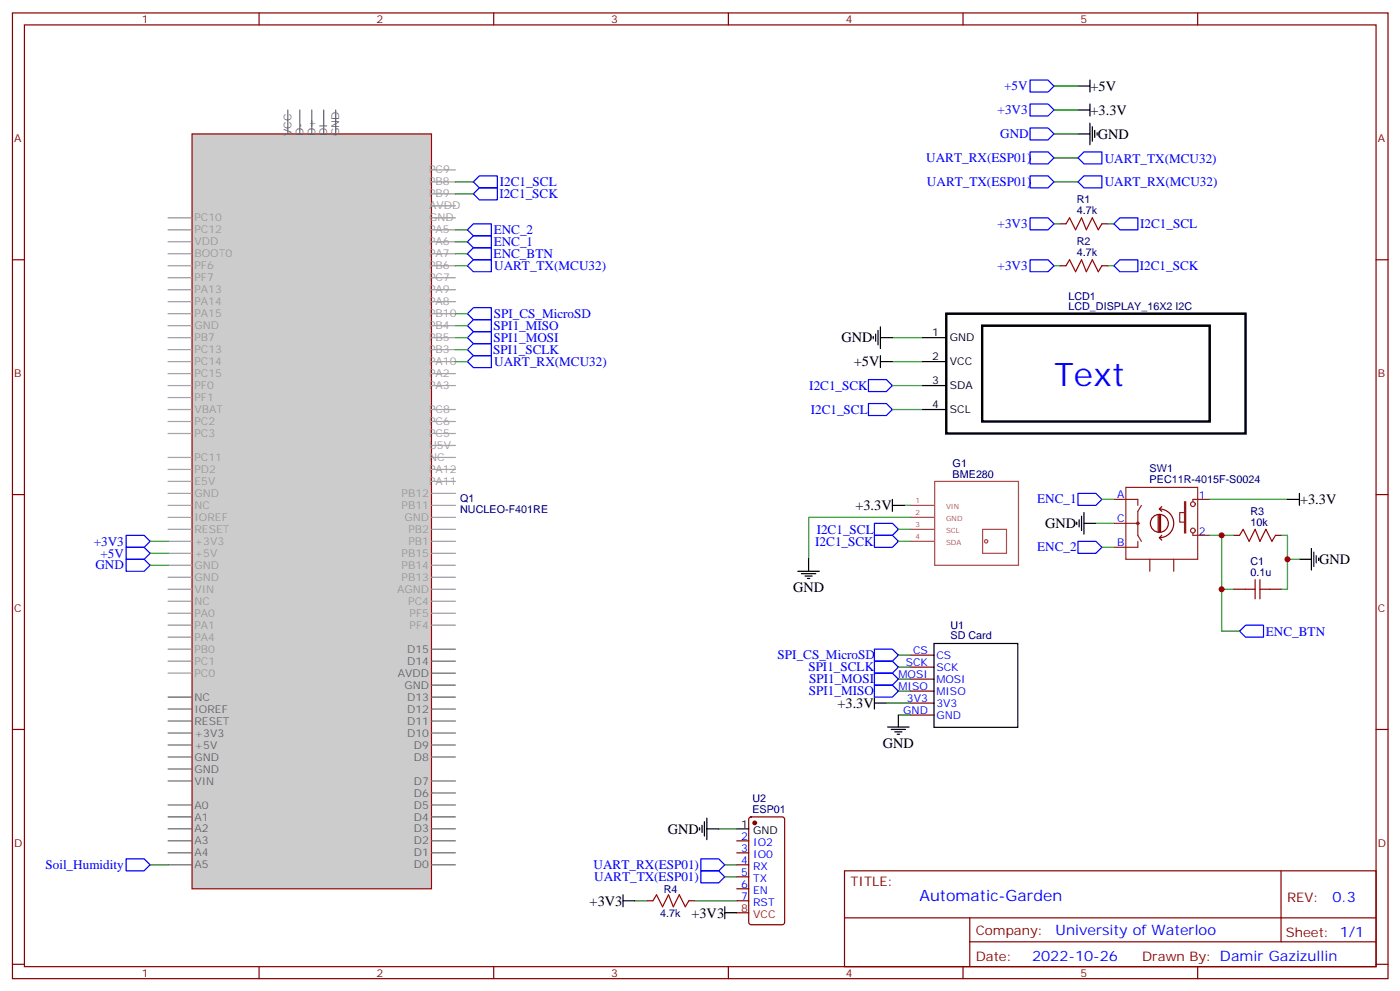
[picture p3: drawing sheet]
<svg xmlns="http://www.w3.org/2000/svg" width="413mm" height="292mm" viewBox="0 0 413 292" stroke-linecap="round" stroke-linejoin="round" font-family="sans-serif">
<g fill="none" stroke="#870000" stroke-width=".35">
<path d="M3.7 3.8h405.3v284.3h-405.3zM7.2 7.3h398.3v277.3h-398.3zM76.3 3.8v3.5M145.5 3.8v3.5M214.6 3.8v3.5M283.8 3.8v3.5M352.9 3.8v3.5M3.7 76.5h3.5M405.5 76.5h3.5M3.7 145.6h3.5M405.5 145.6h3.5M3.7 214.8h3.5"/>
<path d="M405.5 214.8h3.5M248.8 256.4h156.7v28.2h-156.7zM377.5 256.4v20.9M248.9 270.2h156.5M285.8 277.3h119.6M285.8 270.2v14.2M3.7 283.9h3.5M76.3 284.6v3.5M145.5 284.6v3.5M214.6 284.6v3.5M283.8 284.6v3.5M352.9 284.6v3.5"/>
<path d="M405.5 283.9h3.5"/>
</g>
<path d="M56.6 39.4h70.5v222.3h-70.5z" fill="#ccc" stroke="#900" stroke-width=".35"/>
<g fill="none" stroke="#999" stroke-width=".35">
<path d="M127.1 50h7.1M127.1 53.6h7.1M127.1 57.1h7.1M49.5 64.1h7.1M49.5 67.7h7.1M49.5 71.2h7.1M49.5 74.7h7.1M49.5 78.2h7.1M127.1 60.6h7.1M127.1 64.1h7.1M127.1 67.7h7.1M127.1 71.2h7.1"/>
<path d="M127.1 74.7h7.1M127.1 78.2h7.1M49.5 81.8h7.1M49.5 85.3h7.1M49.5 88.8h7.1M49.5 92.4h7.1M49.5 95.9h7.1M49.5 99.4h7.1M127.1 81.8h7.1M127.1 85.3h7.1M127.1 88.8h7.1M127.1 92.4h7.1"/>
<path d="M127.1 95.9h7.1M127.1 99.4h7.1M49.5 102.9h7.1M49.5 106.5h7.1M49.5 110h7.1M49.5 113.5h7.1M49.5 117.1h7.1M127.1 102.9h7.1M127.1 106.5h7.1M127.1 110h7.1M127.1 113.5h7.1M49.5 120.6h7.1"/>
<path d="M49.5 124.1h7.1M49.5 127.6h7.1M49.5 134.7h7.1M49.5 138.2h7.1M127.1 120.6h7.1M127.1 124.1h7.1M127.1 127.6h7.1M127.1 131.2h7.1M127.1 134.7h7.1M127.1 138.2h7.1M49.5 141.7h7.1M49.5 145.3h7.1"/>
<path d="M49.5 148.8h7.1M49.5 152.3h7.1M49.5 155.9h7.1M49.5 159.4h7.1M127.1 141.7h7.1M127.1 145.3h7.1M127.1 148.8h7.1M127.1 152.3h7.1M127.1 155.9h7.1M127.1 159.4h7.1M49.5 162.9h7.1M49.5 166.4h7.1"/>
<path d="M49.5 170h7.1M49.5 173.5h7.1M49.5 177h7.1M127.1 162.9h7.1M127.1 166.4h7.1M127.1 170h7.1M127.1 173.5h7.1M127.1 177h7.1M49.5 180.6h7.1M49.5 184.1h7.1M49.5 198.2h7.1M49.5 194.7h7.1"/>
<path d="M49.5 191.1h7.1M49.5 187.6h7.1M127.1 180.6h7.1M127.1 184.1h7.1"/>
</g>
<g fill="none" stroke="#666" stroke-width=".35">
<path d="M84.8 32.4v7M88.3 32.4v7M91.9 32.4v7M95.4 32.4v7M98.9 32.4v7M127.1 191.1h7.1M127.1 194.7h7.1M127.1 198.2h7.1M49.5 205.2h7.1M49.5 208.8h7.1M49.5 212.3h7.1M49.5 215.8h7.1"/>
<path d="M49.5 219.4h7.1M127.1 201.7h7.1M127.1 205.2h7.1M127.1 208.8h7.1M127.1 212.3h7.1M127.1 215.8h7.1M127.1 219.4h7.1M49.5 222.9h7.1M49.5 229.9h7.1M49.5 237h7.1M49.5 226.4h7.1M127.1 222.9h7.1"/>
<path d="M127.1 229.9h7.1M127.1 233.5h7.1M127.1 237h7.1M49.5 240.5h7.1M49.5 244.1h7.1M49.5 247.6h7.1M49.5 251.1h7.1M49.5 254.6h7.1M127.1 240.5h7.1M127.1 244.1h7.1M127.1 247.6h7.1M127.1 251.1h7.1"/>
<path d="M127.1 254.6h7.1"/>
</g>
<g fill="none" stroke="#00f" stroke-width=".35">
<path d="M303.5 37.7h5.3l1.8 1.7-1.8 1.8h-5.3zM303.5 30.6h5.3l1.8 1.8-1.8 1.7h-5.3zM303.5 23.6h5.3l1.8 1.7-1.8 1.8h-5.3zM139.5 53.6l1.8-1.8h5.2v3.5h-5.2zM139.5 57.1l1.8-1.8h5.2v3.5h-5.2zM303.5 44.7h5.3l1.8 1.8-1.8 1.8h-5.3zM303.5 51.8h5.3l1.8 1.8-1.8 1.7h-5.3zM317.6 46.5l1.8-1.8h5.3v3.6h-5.3zM317.6 53.6l1.8-1.8h5.3v3.5h-5.3zM137.7 78.2l1.8-1.7h5.3v3.5h-5.3zM137.7 67.7l1.8-1.8h5.3v3.5h-5.3zM137.7 71.2l1.8-1.8h5.3v3.6h-5.3z"/>
<path d="M137.7 74.7l1.8-1.7h5.3v3.5h-5.3zM303.5 64.1h5.3l1.8 1.8-1.8 1.8h-5.3zM303.5 76.5h5.3l1.8 1.7-1.8 1.8h-5.3zM328.2 65.9l1.8-1.8h5.3v3.6h-5.3zM330 76.5h5.3v3.5h-5.3l-1.8-1.8zM137.7 99.4l1.8-1.8h5.3v3.6h-5.3zM137.7 95.9l1.8-1.8h5.3v3.5h-5.3zM139.5 90.6h5.3v3.5h-5.3l-1.8-1.7zM137.7 102.9l1.8-1.7h5.3v3.5h-5.3zM137.7 106.5l1.8-1.8h5.3v3.5h-5.3zM255.9 118.8h5.3l1.8 1.8-1.8 1.7h-5.3zM255.9 111.8h5.3l1.8 1.7-1.8 1.8h-5.3z"/>
<path d="M37.2 157.6h5.3l1.7 1.8-1.7 1.7h-5.3zM257.7 157.6h5.3l1.7 1.8-1.7 1.7h-5.3zM257.7 154.1h5.3l1.7 1.8-1.7 1.7h-5.3zM317.6 159.4h5.3l1.8 1.7-1.8 1.8h-5.3zM317.6 145.3h5.3l1.8 1.7-1.8 1.8h-5.3zM37.2 164.7h5.3l1.7 1.7-1.7 1.8h-5.3zM37.2 161.1h5.3l1.7 1.8-1.7 1.8h-5.3zM257.7 191.1h5.3l1.7 1.8-1.7 1.8h-5.3zM257.7 198.2h5.3l1.7 1.8-1.7 1.7h-5.3zM257.7 194.7h5.3l1.7 1.7-1.7 1.8h-5.3zM365.3 185.8l1.7-1.7h5.3v3.5h-5.3zM257.7 201.7h5.3l1.7 1.8-1.7 1.7h-5.3z"/>
<path d="M37.2 252.9h5.3l1.7 1.7-1.7 1.8h-5.3zM206.5 256.4h5.3l1.8 1.8-1.8 1.7h-5.3zM206.5 252.9h5.3l1.8 1.7-1.8 1.8h-5.3z"/>
</g>
<g fill="none" stroke="#008700" stroke-width=".35">
<path d="M310.6 39.4h7M310.6 25.3h7M310.6 32.4h7M134.2 53.6h5.3M134.2 57.1h5.3M310.6 53.6h7M310.6 46.5h7M134.2 78.2h3.5M134.2 67.7h3.5M134.2 71.2h3.5M134.2 74.7h3.5M310.6 78.2h1.7"/>
<path d="M310.6 65.9h1.7M326.5 78.2h1.7M326.5 65.9h1.7M134.2 99.4h3.5M134.2 95.9h3.5M134.2 92.4h3.5M263 99.4h8.8M134.2 106.5h3.5M134.2 102.9h3.5M263 106.5h8.8M263 113.5h8.8M263 120.6h8.8"/>
<path d="M44.2 159.4h5.3M264.7 159.4h3.6M264.7 155.9h3.6M266.5 148.8h1.8M268.3 152.3h-30v12.4M322.9 154.1h5.3M324.7 147h3.5M356.4 157.6h3.6v28.2h5.3M356.4 147h23M360 157.6h3.5M377.6 157.6h1.8v15.9h-1.8M44.2 162.9h5.3"/>
<path d="M44.2 166.4h5.3M324.7 161.1h3.5M360 173.5h3.5M379.4 164.7h3.5M264.7 200h3.6M264.7 196.4h3.6M264.7 192.9h3.6M261.2 207h7.1M264.7 210.5h3.6M264.7 203.5h3.6M44.2 254.6h5.3M211.8 244.1h5.3"/>
<path d="M213.6 254.6h3.5M213.6 258.2h3.5M187.1 265.2h3.5M204.8 265.2h12.3"/>
</g>
<g fill="none" stroke="#000" stroke-width=".35">
<path d="M317.6 39.4h3.6M317.6 32.4h3.6M317.6 25.3h3.6M321.2 23.6v3.5M321.2 30.6v3.5M321.2 36.3v6.3M321.9 37.3v4.3M322.6 38.4v2.1M323.3 39.1v.7M257.3 99.1v.7M258 98.4v2.1M258.7 97.3v4.2"/>
<path d="M259.4 99.4h3.6M259.4 96.2v6.4M271.8 99.4h7M259.4 106.5h3.6M259.4 104.7v3.5M271.8 106.5h7M271.8 113.5h7M271.8 120.6h7M263 148.8h3.5M263 147v3.6M317.3 153.7v.7M318 153v2.2"/>
<path d="M318.7 152v4.2M319.4 154.1h3.5M319.4 150.9v6.4M379.4 147h3.5M382.9 145.3v3.5M235.1 168.2h6.3M236.1 168.9h4.3M237.2 169.6h2.1M237.9 170.3h.7M238.3 164.7v3.5M382.9 164.7h3.5M386.4 161.5v6.4"/>
<path d="M387.1 162.6v4.2M387.8 163.6v2.1M388.5 164.3v.7M275.2 189.5h24.7v24.7h-24.7zM257.7 207h3.5M257.7 205.2v3.6M261.5 214.1h6.4M262.6 214.8h4.2M263.7 215.5h2.1M264.4 216.2h.7M264.7 210.5v3.6M206.2 243.7v.7"/>
<path d="M206.9 243v2.1M207.6 241.9v4.3M208.3 244.1h3.5M208.3 240.9v6.3M217.1 244.1h3.5M183.6 265.2h3.5M183.6 263.5v3.5M213.6 268.7h3.5M213.6 267v3.5"/>
</g>
<g fill="none" stroke="#870000" stroke-width=".35">
<path d="M312.3 65.9h1.8M312.3 78.2h1.8M324.7 65.9h1.8M324.7 78.2h1.8M363.5 157.6h1.8M375.8 157.6h1.8M363.5 173.5h3.5M374.1 173.5h3.5M268.3 192.9h7M268.3 196.4h7M268.3 200h7M268.3 203.5h7"/>
<path d="M268.3 207h7M268.3 210.5h7M217.1 247.6h3.5M217.1 251.1h3.5M217.1 254.6h3.5M217.1 258.2h3.5M220.9 240.7l.4-.2h9.2l.7 .5v30.6l-.5 .6-9.4 .1-.6-.5-.1-30.6zM190.6 265.2h1.8M203 265.2h1.8M217.1 261.7h3.5M217.1 265.2h3.5"/>
</g>
<circle cx="222.4" cy="242.3" r=".53" fill="#870000" stroke="#870000" stroke-width=".35"/>
<path d="M217.1 268.7h3.5" fill="none" stroke="#f00" stroke-width=".35"/>
<path d="M314.1 65.9l1.1-1.8 1.7 3.6 1.8-3.6 1.4 3.6 1.8-3.6 1.7 3.6 1.1-1.8M314.1 78.2l1.1-1.7 1.7 3.5 1.8-3.5 1.4 3.5 1.8-3.5 1.7 3.5 1.1-1.8M365.3 157.6l1-1.7 1.8 3.5 1.8-3.5 1.4 3.5 1.7-3.5 1.8 3.5 1-1.8M367 173.5h2.9M369.9 170.7v5.6M371.3 173.5h2.8M371.3 170.7v5.6M192.4 265.2l1.1-1.7 1.7 3.5 1.8-3.5 1.4 3.5 1.8-3.5 1.7 3.5 1.1-1.8" fill="none" stroke="#a10000" stroke-width=".35"/>
<path d="M278.8 92.4h88.2v35.2h-88.2zM289.4 95.9h67v28.2h-67z" fill="none" stroke="#000" stroke-width=".71"/>
<path d="M268.3 148.8h6.9M268.3 152.3h6.9M268.3 155.9h6.9M268.3 159.4h6.9M275.4 141.7h24.7v24.7h-24.7zM289.5 155.9h7.1v7h-7.1zM291.1 159.4a.5 .5 0 0 0-.7-.5 .5 .5 0 0 0-.2 .8 .5 .5 0 0 0 .9-.1" fill="none" stroke="#a64a4a" stroke-width=".35"/>
<g fill="none" stroke="#8c2424" stroke-width=".35">
<path d="M328.2 147h7.1v1.8M328.2 154.1h7.1M331.8 143.5h21.1v21.2h-21.1zM335.3 159.4v1.7h-7.1M336.3 148.8l-1 1.8v7l1 1.8M349 147.7h.4v9.2h-.4zM349 150.9h-1.4v2.8h1.4M351.5 156.9v.7h4.9M356.4 147h-4.9v.7M338.8 164.7v3.5M345.9 164.7v3.5"/>
<circle cx="335.3" cy="154.1" r=".35"/>
<circle cx="351.5" cy="148.4" r=".71"/>
<circle cx="351.5" cy="156.2" r=".71"/>
</g>
<path d="M341.3 151.6v5M341.6 149.9a4.2 4.2 0 0 1 4.3 4.2 4.2 4.2 0 0 1-4.3 4.2M341.6 158.3l.7 .7M341.6 151.6v5M341.6 149.9l.7 .7M342 151.6v5M342.3 157.6l-.7 .7M342.3 149.2l-.7 .7M344.3 154.1a2.65 2.65 0 0 0-3.8-2.4 2.65 2.65 0 0 0-.6 4.4 2.65 2.65 0 0 0 4.3-1.3l.1-.6" fill="none" stroke="#850000" stroke-width=".35"/>
<g fill="#c00">
<circle cx="360" cy="157.6" r=".88"/>
<circle cx="360" cy="173.5" r=".88"/>
<circle cx="379.4" cy="164.7" r=".88"/>
</g>
<text font-size="9.5" fill="#00f" x="310.6" y="113.5">Text</text>
<text font-size="4.6" fill="#00f" x="270.9" y="265.4">Automatic-Garden</text>
<g font-size="4.2">
<text x="321.3" y="26.7">+5V</text>
<text x="321.3" y="33.8">+3.3V</text>
<text x="323.5" y="40.8">GND</text>
<text x="248" y="100.8">GND</text>
<text x="251.6" y="107.9">+5V</text>
<text x="383.1" y="148.4">+3.3V</text>
<text x="252" y="150.2">+3.3V</text>
<text x="307.9" y="155.5">GND</text>
<text x="388.7" y="166.1">GND</text>
<text x="233.7" y="174.3">GND</text>
<text x="246.8" y="208.4">+3.3V</text>
<text x="260.1" y="220.1">GND</text>
<text x="196.8" y="245.5">GND</text>
<text x="173.7" y="266.7">+3V3</text>
<text x="203.7" y="270.2">+3V3</text>
</g>
<g font-size="4.2" fill="#00f">
<text x="392.6" y="265.7">0.3</text>
<text x="311" y="275.2">University of Waterloo</text>
<text x="304.1" y="283">2022-10-26</text>
</g>
<g font-size="3.9" fill="#00f">
<text x="295.9" y="26.6">+5V</text>
<text x="294" y="33.6">+3V3</text>
<text x="294.8" y="40.7">GND</text>
<text x="272.9" y="47.8">UART_RX(ESP01)</text>
<text x="325.5" y="47.9">UART_TX(MCU32)</text>
<text x="147.1" y="58.3">I2C1_SCK</text>
<text x="147.2" y="54.8">I2C1_SCL</text>
<text x="273.2" y="54.8">UART_TX(ESP01)</text>
<text x="325.5" y="54.9">UART_RX(MCU32)</text>
<text x="145.5" y="69">ENC_2</text>
<text x="294" y="67.1">+3V3</text>
<text x="336" y="67.1">I2C1_SCL</text>
<text x="145.5" y="76.1">ENC_BTN</text>
<text x="145.5" y="72.5">ENC_1</text>
<text x="145.6" y="79.6">UART_TX(MCU32)</text>
<text x="294" y="79.5">+3V3</text>
<text x="335.9" y="79.4">I2C1_SCK</text>
<text x="145.5" y="93.6">SPI_CS_MicroSD</text>
<text x="145.4" y="100.8">SPI1_MOSI</text>
<text x="145.5" y="97.2">SPI1_MISO</text>
<text x="145.3" y="104.3">SPI1_SCLK</text>
<text x="145.6" y="107.8">UART_RX(MCU32)</text>
<text x="238.5" y="114.8">I2C1_SCK</text>
<text x="238.9" y="121.8">I2C1_SCL</text>
<text x="305.6" y="148.1">ENC_1</text>
<text x="27.6" y="160.6">+3V3</text>
<text x="240.2" y="160.7">I2C1_SCK</text>
<text x="240.7" y="157.1">I2C1_SCL</text>
<text x="28.1" y="167.7">GND</text>
<text x="29.6" y="164.1">+5V</text>
<text x="305.6" y="162.3">ENC_2</text>
<text x="373" y="187.2">ENC_BTN</text>
<text x="229.2" y="194.2">SPI_CS_MicroSD</text>
<text x="238.2" y="197.5">SPI1_SCLK</text>
<text x="238.4" y="201.1">SPI1_MOSI</text>
<text x="238.4" y="204.6">SPI1_MISO</text>
<text x="13.4" y="255.9">Soil_Humidity</text>
<text x="174.9" y="255.9">UART_RX(ESP01)</text>
<text x="175.1" y="259.4">UART_TX(ESP01)</text>
</g>
<g font-size="3.9" fill="#800">
<text x="250.6" y="261">TITLE:</text>
<text x="379.2" y="265.7">REV:</text>
<text x="287.5" y="275.2">Company:</text>
<text x="378.9" y="275.8">Sheet: 1/1</text>
<text x="287.5" y="282.9">Date:</text>
<text x="336.6" y="282.9">Drawn By: Damir Gazizullin</text>
</g>
<g font-size="3.2" fill="#800">
<text x="41.8" y="6.8">1</text>
<text x="110.9" y="6.8">2</text>
<text x="180.1" y="6.8">3</text>
<text x="249.2" y="6.8">4</text>
<text x="318.3" y="6.8">5</text>
<text x="4.2" y="41.9">A</text>
<text x="406" y="41.9">A</text>
<text x="4.2" y="111.1">B</text>
<text x="406" y="111.1">B</text>
<text x="4.2" y="180.2">C</text>
<text x="406" y="180.2">C</text>
<text x="4.2" y="249.3">D</text>
<text x="406" y="249.3">D</text>
<text x="41.8" y="287.6">1</text>
<text x="110.9" y="287.6">2</text>
<text x="180.1" y="287.6">3</text>
<text x="249.2" y="287.6">4</text>
<text x="318.3" y="287.6">5</text>
</g>
<g font-size="3.2" fill="#666">
<text x="85.9" y="40.1" transform="rotate(-90 85.9 40.1)">VCC</text>
<text x="89.4" y="40.1" transform="rotate(-90 89.4 40.1)">D-</text>
<text x="92.9" y="40.1" transform="rotate(-90 92.9 40.1)">D+</text>
<text x="96.4" y="40.1" transform="rotate(-90 96.4 40.1)">DI</text>
<text x="100" y="40.1" transform="rotate(-90 100 40.1)">GND</text>
<text x="120" y="192.2">D15</text>
<text x="120" y="195.7">D14</text>
<text x="117.2" y="199.2">AVDD</text>
<text x="119.2" y="202.8">GND</text>
<text x="57.3" y="209.8">IOREF</text>
<text x="57.3" y="206.3">NC</text>
<text x="120" y="206.3">D13</text>
<text x="120" y="209.8">D12</text>
<text x="57.3" y="213.4">RESET</text>
<text x="120" y="213.4">D11</text>
<text x="57.3" y="220.4">+5V</text>
<text x="57.3" y="216.9">+3V3</text>
<text x="120" y="216.9">D10</text>
<text x="122" y="220.4">D9</text>
<text x="57.3" y="223.9">GND</text>
<text x="57.3" y="227.5">GND</text>
<text x="122" y="223.9">D8</text>
<text x="57.3" y="231">VIN</text>
<text x="122" y="231">D7</text>
<text x="57.3" y="238.1">A0</text>
<text x="122" y="234.5">D6</text>
<text x="122" y="238.1">D5</text>
<text x="57.3" y="245.1">A2</text>
<text x="57.3" y="241.6">A1</text>
<text x="122" y="241.6">D4</text>
<text x="122" y="245.1">D3</text>
<text x="57.3" y="248.6">A3</text>
<text x="122" y="248.6">D2</text>
<text x="57.3" y="255.7">A5</text>
<text x="57.3" y="252.2">A4</text>
<text x="122" y="252.2">D1</text>
<text x="122" y="255.7">D0</text>
</g>
<g font-size="3.2" fill="#999">
<text x="126.4" y="51.1">PC9</text>
<text x="126.4" y="54.6">PB8</text>
<text x="126.4" y="58.1">PB9</text>
<text x="126.4" y="61.7">AVDD</text>
<text x="126.4" y="65.2">GND</text>
<text x="57.3" y="68.7">PC12</text>
<text x="126.4" y="68.7">PA5</text>
<text x="57.3" y="72.2">VDD</text>
<text x="126.4" y="72.2">PA6</text>
<text x="126.4" y="75.8">PA7</text>
<text x="57.3" y="82.8">PF7</text>
<text x="57.3" y="79.3">PF6</text>
<text x="126.4" y="79.3">PB6</text>
<text x="126.4" y="82.8">PC7</text>
<text x="57.3" y="89.9">PA14</text>
<text x="57.3" y="86.4">PA13</text>
<text x="126.4" y="86.4">PA9</text>
<text x="126.4" y="89.9">PA8</text>
<text x="57.3" y="93.4">PA15</text>
<text x="126.4" y="93.4">PB10</text>
<text x="57.3" y="100.5">PB7</text>
<text x="57.3" y="96.9">GND</text>
<text x="126.4" y="96.9">PB4</text>
<text x="126.4" y="100.5">PB5</text>
<text x="57.3" y="107.5">PC14</text>
<text x="126.4" y="104">PB3</text>
<text x="126.4" y="107.5">PA10</text>
<text x="126.4" y="111.1">PA2</text>
<text x="57.3" y="118.1">PF1</text>
<text x="57.3" y="114.6">PF0</text>
<text x="126.4" y="114.6">PA3</text>
<text x="57.3" y="125.2">PC2</text>
<text x="57.3" y="121.6">VBAT</text>
<text x="126.4" y="121.6">PC8</text>
<text x="126.4" y="125.2">PC6</text>
<text x="126.4" y="128.7">PC5</text>
<text x="57.3" y="135.7">PC11</text>
<text x="126.4" y="132.2">U5V</text>
<text x="126.4" y="135.7">NC</text>
<text x="57.3" y="142.8">E5V</text>
<text x="57.3" y="139.3">PD2</text>
<text x="126.4" y="139.3">PA12</text>
<text x="126.4" y="142.8">PA11</text>
<text x="57.3" y="149.9">NC</text>
<text x="57.3" y="146.3">GND</text>
<text x="118.3" y="146.3">PB12</text>
<text x="118.3" y="149.9">PB11</text>
<text x="57.3" y="153.4">IOREF</text>
<text x="119.2" y="153.4">GND</text>
<text x="57.3" y="160.4">+3V3</text>
<text x="57.3" y="156.9">RESET</text>
<text x="120.3" y="156.9">PB2</text>
<text x="120.3" y="160.4">PB1</text>
<text x="57.3" y="167.5">GND</text>
<text x="57.3" y="164">+5V</text>
<text x="118.3" y="164">PB15</text>
<text x="118.3" y="167.5">PB14</text>
<text x="57.3" y="171">GND</text>
<text x="118.3" y="171">PB13</text>
<text x="57.3" y="178.1">NC</text>
<text x="57.3" y="174.6">VIN</text>
<text x="117" y="174.6">AGND</text>
<text x="120.3" y="178.1">PC4</text>
<text x="57.3" y="185.1">PA1</text>
<text x="57.3" y="181.6">PA0</text>
<text x="120.7" y="181.6">PF5</text>
<text x="120.7" y="185.1">PF4</text>
<text x="57.3" y="188.7">PA4</text>
<text x="57.3" y="192.2">PB0</text>
</g>
<g font-size="3.2" fill="#000080">
<text x="317.3" y="59.9">R1</text>
<text x="317.3" y="63.1">4.7k</text>
<text x="317.3" y="75.4">4.7k</text>
<text x="317.3" y="72.2">R2</text>
<text x="314.8" y="88.4">LCD1</text>
<text x="314.8" y="91.3">LCD_DISPLAY_16X2 I2C</text>
<text x="280.7" y="137.5">G1</text>
<text x="280.7" y="140.7">BME280</text>
<text x="338.8" y="142.3">PEC11R-4015F-S0024</text>
<text x="338.8" y="139.1">SW1</text>
<text x="135.6" y="147.8">Q1</text>
<text x="135.6" y="151">NUCLEO-F401RE</text>
<text x="368.5" y="154.8">10k</text>
<text x="368.5" y="151.7">R3</text>
<text x="368.5" y="166.4">C1</text>
<text x="368.5" y="169.6">0.1u</text>
<text x="280.1" y="185.1">U1</text>
<text x="280.1" y="188.2">SD Card</text>
<text x="221.7" y="239.3">ESP01</text>
<text x="221.7" y="236.1">U2</text>
<text x="195.6" y="262.8">R4</text>
<text x="194.6" y="269.9">4.7k</text>
</g>
<g font-size="3.2">
<text x="274.7" y="99.1">1</text>
<text x="279.9" y="100.5">GND</text>
<text x="274.7" y="106.1">2</text>
<text x="279.9" y="107.5">VCC</text>
<text x="274.7" y="113.2">3</text>
<text x="279.9" y="114.6">SDA</text>
<text x="274.7" y="120.2">4</text>
<text x="279.9" y="121.6">SCL</text>
<text x="218.4" y="243.7">1</text>
<text x="221.9" y="245.5">GND</text>
</g>
<g font-size="3.2" fill="#00f">
<text x="329.2" y="146.7">A</text>
<text x="353.3" y="147">1</text>
<text x="329.2" y="153.7">C</text>
<text x="329.2" y="160.8">B</text>
<text x="353.3" y="157.6">2</text>
<text x="266.9" y="196.2">SCK</text>
<text x="269.1" y="192.6">CS</text>
<text x="275.9" y="194">CS</text>
<text x="275.9" y="197.6">SCK</text>
<text x="264.8" y="199.7">MOSI</text>
<text x="264.8" y="203.2">MISO</text>
<text x="275.9" y="201.1">MOSI</text>
<text x="267.3" y="206.7">3V3</text>
<text x="275.9" y="204.6">MISO</text>
<text x="275.9" y="208.2">3V3</text>
<text x="266.2" y="210.3">GND</text>
<text x="275.9" y="211.7">GND</text>
<text x="218.4" y="247.2">2</text>
<text x="218.4" y="250.8">3</text>
<text x="221.9" y="249">IO2</text>
<text x="218.4" y="254.3">4</text>
<text x="218.4" y="257.8">5</text>
<text x="221.9" y="252.5">IO0</text>
<text x="221.9" y="256">RX</text>
<text x="218.4" y="261.3">6</text>
<text x="221.9" y="259.6">TX</text>
<text x="221.9" y="263.1">EN</text>
<text x="218.4" y="264.9">7</text>
<text x="221.9" y="266.6">RST</text>
</g>
<g font-size="3.2" fill="#f00">
<text x="218.4" y="268.4">8</text>
<text x="221.9" y="270.2">VCC</text>
</g>
<g font-size="2.1" fill="#a54b4b">
<text x="269.8" y="148.1">1</text>
<text x="278.8" y="149.8">VIN</text>
<text x="269.8" y="151.6">2</text>
<text x="269.8" y="155.2">3</text>
<text x="278.8" y="153.4">GND</text>
<text x="269.8" y="158.7">4</text>
<text x="278.8" y="156.9">SCL</text>
<text x="278.8" y="160.4">SDA</text>
</g>
</svg>
